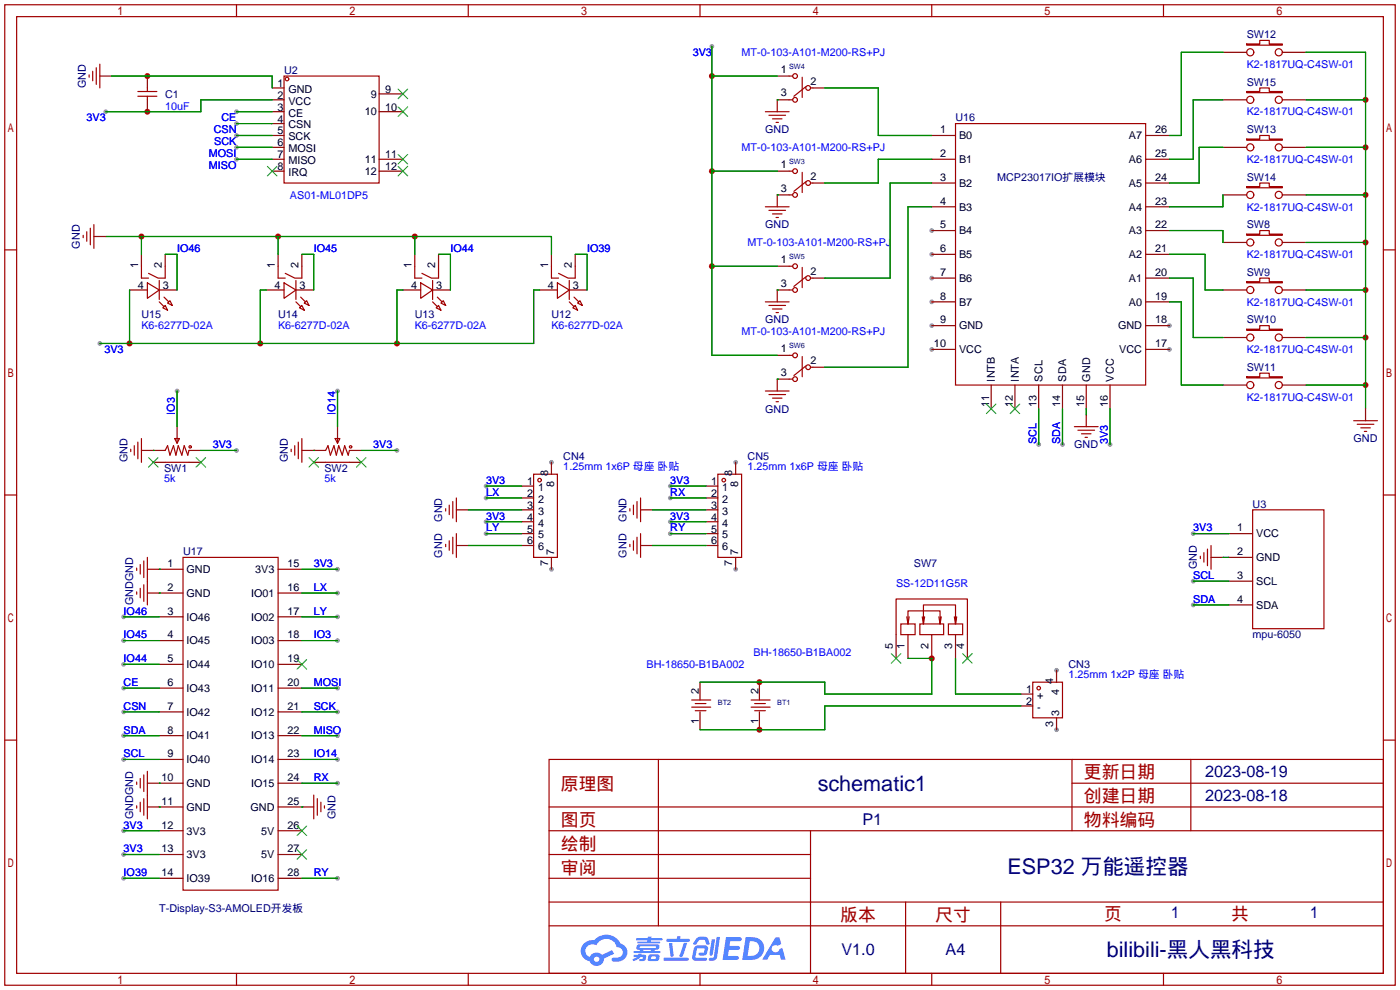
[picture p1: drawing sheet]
<svg xmlns="http://www.w3.org/2000/svg" width="299mm" height="212mm" viewBox="0 0 299 212" stroke-linecap="round" stroke-linejoin="round" font-family="sans-serif">
<g fill="#999">
<circle cx="199.1" cy="49.3" r=".51"/>
<circle cx="199.1" cy="54.4" r=".51"/>
<circle cx="199.1" cy="59.4" r=".51"/>
<circle cx="199.1" cy="64.5" r=".51"/>
<circle cx="199.1" cy="69.6" r=".51"/>
<circle cx="199.1" cy="74.7" r=".51"/>
<circle cx="249.9" cy="74.7" r=".51"/>
<circle cx="249.9" cy="69.6" r=".51"/>
<circle cx="225.8" cy="156" r=".51"/>
<circle cx="225.8" cy="143.3" r=".51"/>
<circle cx="117.9" cy="121.7" r=".51"/>
<circle cx="117.9" cy="98.8" r=".51"/>
<circle cx="157.2" cy="121.7" r=".51"/>
<circle cx="157.2" cy="98.8" r=".51"/>
<circle cx="222" cy="95" r=".51"/>
<circle cx="227.1" cy="95" r=".51"/>
<circle cx="237.2" cy="95" r=".51"/>
<circle cx="255" cy="124.2" r=".51"/>
<circle cx="255" cy="129.3" r=".51"/>
<circle cx="255" cy="114" r=".51"/>
<circle cx="50.5" cy="26.4" r=".51"/>
<circle cx="50.5" cy="29" r=".51"/>
<circle cx="50.5" cy="31.5" r=".51"/>
<circle cx="50.5" cy="34" r=".51"/>
<circle cx="50.5" cy="23.9" r=".51"/>
<circle cx="22.6" cy="23.9" r=".51"/>
<circle cx="50.5" cy="96.3" r=".51"/>
<circle cx="84.8" cy="96.3" r=".51"/>
<circle cx="37.8" cy="83.6" r=".51"/>
<circle cx="72.1" cy="83.6" r=".51"/>
<circle cx="152.1" cy="9.9" r=".51"/>
<circle cx="103.9" cy="103.9" r=".51"/>
<circle cx="103.9" cy="111.5" r=".51"/>
<circle cx="143.3" cy="103.9" r=".51"/>
<circle cx="143.3" cy="111.5" r=".51"/>
<circle cx="103.9" cy="106.4" r=".51"/>
<circle cx="103.9" cy="114" r=".51"/>
<circle cx="143.3" cy="106.4" r=".51"/>
<circle cx="143.3" cy="114" r=".51"/>
<circle cx="21.3" cy="73.4" r=".51"/>
<circle cx="26.4" cy="131.8" r=".51"/>
<circle cx="26.4" cy="136.9" r=".51"/>
<circle cx="26.4" cy="142" r=".51"/>
<circle cx="26.4" cy="147.1" r=".51"/>
<circle cx="26.4" cy="152.1" r=".51"/>
<circle cx="26.4" cy="157.2" r=".51"/>
<circle cx="26.4" cy="162.3" r=".51"/>
<circle cx="26.4" cy="177.5" r=".51"/>
<circle cx="26.4" cy="182.6" r=".51"/>
<circle cx="26.4" cy="187.7" r=".51"/>
<circle cx="72.1" cy="121.7" r=".51"/>
<circle cx="72.1" cy="126.7" r=".51"/>
<circle cx="72.1" cy="131.8" r=".51"/>
<circle cx="72.1" cy="136.9" r=".51"/>
<circle cx="72.1" cy="147.1" r=".51"/>
<circle cx="72.1" cy="152.1" r=".51"/>
<circle cx="72.1" cy="157.2" r=".51"/>
<circle cx="72.1" cy="162.3" r=".51"/>
<circle cx="72.1" cy="167.4" r=".51"/>
<circle cx="72.1" cy="187.7" r=".51"/>
</g>
<g fill="none" stroke="#a10000" stroke-width=".25">
<path d="M1 1h297.2v209.6h-297.2zM3.6 3.6h292.1v204.4h-292.1zM50.5 1v2.6M100.1 1v2.6M149.6 1v2.6M199.1 1v2.6M248.7 1v2.6M1 53.4h2.6M295.7 53.4h2.5M1 105.8h2.6M295.7 105.8h2.5M1 158.2h2.6"/>
<path d="M295.7 158.2h2.5M117.3 162.3h178.4v45.7h-178.4zM117.3 177.5h178.4M117.3 172.5h178.4M140.7 162.3v35.6M173.2 177.5v30.5M229.1 162.3v15.2M229.1 167.4h66.6M254.5 162.3v15.2M117.3 182.6h55.9M117.3 197.9h178.4M117.3 192.8h178.4"/>
<path d="M117.3 187.7h55.9M193.5 192.8v15.2M213.9 192.8v15.2M50.5 208v2.6M100.1 208v2.6M149.6 208v2.6M199.1 208v2.6M248.7 208v2.6"/>
</g>
<g fill="#5487ff">
<path d="M155.2 200.3h2.6a.48 .48 0 0 1 .7 .4 .48 .48 0 0 1-.6 .4h-1.8l-.2 1.1h1.9a.43 .43 0 0 1 .4 .4 .43 .43 0 0 1-.5 .4h-1.9l-.2 1.3h1.7a.45 .45 0 0 1 .5 .2 .45 .45 0 0 1-.1 .6h-3.3z"/>
<path d="M165.7 200.3h.9l.4 1.5-.8 .3a.84 .84 0 0 0-1.2 .3 .84 .84 0 0 0 .4 1.1 .84 .84 0 0 0 1.1-.4l.1-.2 .6-.3 .7 2.5h-1l-.2-1h-2.1l-.6 1h-1.1z"/>
<path d="M152.1 200.8h.7l-.5 3.1a.36 .36 0 0 1-.3 .3 .36 .36 0 0 1-.4-.3z"/>
<path d="M153.2 200.2h.7l-.6 4.3a1.13 1.13 0 0 1-1.8 .6l.2-.4h.7l.2-.2z"/>
<path d="M148.9 200.6l.6-.4h1a.77 .77 0 0 1 .9 .5l.3 1-.2 .2h-.5l-.3-.9-.2-.2-1 .1-.7 1-.6-.1-.1-.2z"/>
<path d="M148.4 202.4l.6-.3h1.7a.81 .81 0 0 1 .7 .5 .81 .81 0 0 1-.2 .8 .81 .81 0 0 1-.9 .8h-.7a.32 .32 0 0 1-.3-.3 .32 .32 0 0 1 .4-.3h.7l.2-.9-1.6 .1-.4 1.8 2.2 .1a.32 .32 0 0 1 .3 .4 .32 .32 0 0 1-.4 .2h-2.2l-.5-.3-.1-.5z"/>
<path d="M141.9 204.7h5a.33 .33 0 0 1 .3 .3 .33 .33 0 0 1-.3 .3h-4.9l-.2-.1z"/>
<path d="M146.1 201.5h.8l-.7 2a.98 .98 0 0 1-.7 1.1l-.3-.3z"/>
<path d="M143 201.6h.7l.3 2.5a.34 .34 0 0 1-.3 .4 .34 .34 0 0 1-.4-.3z"/>
<path d="M142.5 200.7h2.1l.3-.6h.6l-.1 .6h1.7a.32 .32 0 0 1 .4 .3 .32 .32 0 0 1-.4 .3h-4.5l-.2-.2z"/>
<path d="M135.5 204.1h.9l.1-.3h.6v.3h.8a.82 .82 0 0 1-.5 1.3h-.8v-.4l.7-.1 .1-.3a.68 .68 0 0 0-1 .4l-1.1 .4-.1-.4 .9-.5h-.7z"/>
<path d="M136 200.5h2.4l.1-.3h.7v.3h2.2l.2 .3-.2 .2h-2.3v.2h1.8l.2 .3-.2 .1h-4.5l-.1-.4h2l.1-.2h-2.3l-.1-.2z"/>
<path d="M159.4 200.3l-.8 4.9h1.7a2.5 2.5 0 0 0 3-2.5 2.5 2.5 0 0 0-3.1-2.4zM160.3 201.1a1.61 1.61 0 0 1 2 1.5 1.61 1.61 0 0 1-1.8 1.7h-.7z"/>
<path d="M136.2 202a.55 .55 0 0 0-.2 .8 .55 .55 0 0 0 .7 .2l.1 .3h-1.3v.3l5.4 .1 .3-.2-.2-.2h-1.2l.2-.3a.7 .7 0 0 0 .8-.3 .7 .7 0 0 0 0-.8l-4.2-.1zM136.8 202.3l3.3-.1 .1 .1-.2 .3h-3.2zM137.5 203h1.7l-.2 .3h-1.4z"/>
<path d="M138.6 204.2a1.05 1.05 0 0 0 0 1.2 2.91 2.91 0 0 0 2.2-.2 .98 .98 0 0 0 0-1.2h-1.6zM139.2 204.5l.9-.1 .1 .4-.2 .2-.8-.1z"/>
<path d="M124.9 201.6a2.23 2.23 0 0 0-.7 2.3 2.23 2.23 0 0 0 1.8 1.6 1.58 1.58 0 0 0 1.8 .9 1.58 1.58 0 0 0 1.3-1.5l2.2-1.1-.5-.7-2.1 1a1.65 1.65 0 0 0-2.7 .4 1.45 1.45 0 0 1-.8-1.9 1.45 1.45 0 0 1 2-.7l.3 .1a2.3 2.3 0 0 1 2.3-1.3 2.3 2.3 0 0 1 2 1.7 1.12 1.12 0 0 1 1.3 1 1.12 1.12 0 0 1-1.1 1.2h-.7a.45 .45 0 0 0-.6 .4 .45 .45 0 0 0 .5 .5 2.21 2.21 0 0 0 2.2-.5 2.21 2.21 0 0 0 .5-2.3 2.13 2.13 0 0 0-1.3-1.1 3.3 3.3 0 0 0-5.6-.7l-1.1 .1zM127 205a.57 .57 0 0 1 1.1 0 .57 .57 0 0 1-1.1 0z"/>
</g>
<g fill="none" stroke="#a10000" stroke-width=".25">
<path d="M168.7 16.3h.7M171.4 16.5v4.3M172.2 18.5l-2.5 2.1M173.2 18.8h.5M168.7 36.6h.7M168.7 21.3h.7M171.4 36.8v4.3M172.2 38.9l-2.5 2M173.2 39.1h.5M30.2 56.9v2.5h1.5M34 59.9v4.1M35.3 56.9v2.5h-1.5l-2.1-1"/>
<path d="M59.4 56.9v2.5h1.6M63.2 59.9v4.1M64.5 56.9v2.5h-1.5l-2-1M88.6 56.9v2.5h1.6M92.5 59.9v4.1M93.7 56.9v2.5h-1.5l-2-1M117.9 56.9v2.5h1.5M121.7 59.9v4.1M122.9 56.9v2.5h-1.5l-2-1M168.7 41.7h.7M168.7 56.9h.7M171.4 57.2v4.3"/>
<path d="M172.2 59.2l-2.5 2M173.2 59.4h.5M31.5 60.5l2.5 1.5-2.5 1.8zM34 64.5l1.1 1M34.8 65.8l.5-.5 .5 1zM35.1 63.5l1 1M35.8 64.8l.5-.5 .5 1zM60.7 60.5l2.5 1.5-2.5 1.8zM63.2 64.5l1.1 1M64 65.8l.5-.5 .5 1zM64.3 63.5l1 1M65.5 64.3l.5 1-1-.5z"/>
<path d="M89.9 60.5l2.6 1.5-2.6 1.8zM92.5 64.5l1 1M93.2 65.8l.5-.5 .5 1zM93.5 63.5l1 1M94.2 64.8l.5-.5 .5 1zM119.1 60.5l2.6 1.5-2.6 1.8zM121.7 64.5l1 1M122.4 65.8l.5-.5 .5 1zM122.7 63.5l1 1M124 64.3l.5 1-1.1-.5zM168.7 62h.7M168.7 75.9h.7"/>
<path d="M171.4 76.2v4.3M172.2 78.2l-2.5 2.1M173.2 78.5h.5M35.3 98.8h5.1M35.3 96.3l.5-1.1 .5 2.1 .8-2.1 .5 2.1 .5-2.1 .8 2.1 .5-2.1 .7 2.1 .3-1M37.3 93.7h1.1l-.6 1zM37.8 93.7v1M69.6 98.8h5.1M69.6 96.3l.5-1.1 .5 2.1 .8-2.1 .5 2.1 .5-2.1 .8 2.1 .5-2.1 .7 2.1 .3-1M71.6 93.7h1l-.5 1zM72.1 93.7v1M168.7 81h.7"/>
<path d="M267.7 109h15.3v25.4h-15.3zM191.5 135.6v-7.6h15.3v7.6M192.5 133.4h3.1v2.2h-3.1zM193.8 131.8l.3 1.6M194.3 131.8l-.2 1.6M196.6 133.4h5.1v2.2h-5.1zM197.1 131.8l.3 1.6M197.6 131.8l-.2 1.6M200.7 131.8l.2 1.6M201.2 131.8l-.3 1.6v-2.8h-6.8v2.8M202.7 133.4h3v2.2h-3zM204 131.8l.2 1.6"/>
<path d="M204.5 131.8l-.3 1.6v-4.1h-6.8v4.1"/>
<circle cx="169.9" cy="16.3" r=".51"/>
<circle cx="172.7" cy="18.8" r=".51"/>
<circle cx="169.9" cy="36.6" r=".51"/>
<circle cx="169.9" cy="21.3" r=".51"/>
<circle cx="172.7" cy="39.1" r=".51"/>
<circle cx="169.9" cy="41.7" r=".51"/>
<circle cx="169.9" cy="56.9" r=".51"/>
<circle cx="172.7" cy="59.4" r=".51"/>
<circle cx="169.9" cy="75.9" r=".51"/>
<circle cx="169.9" cy="62" r=".51"/>
<circle cx="172.7" cy="78.5" r=".51"/>
<circle cx="40.6" cy="95.5" r=".25"/>
<circle cx="74.9" cy="95.5" r=".25"/>
<circle cx="169.9" cy="81" r=".51"/>
</g>
<g fill="none" stroke="#870000" stroke-width=".25">
<path d="M166.1 16.3h2.6M173.7 18.8h2.6M166.1 36.6h2.6M166.1 21.3h2.6M173.7 39.1h2.6M30.2 54.4v2.5M35.3 54.4v2.5M59.4 54.4v2.5M64.5 54.4v2.5M88.6 54.4v2.5M93.7 54.4v2.5M117.9 54.4v2.5"/>
<path d="M122.9 54.4v2.5M166.1 41.7h2.6M166.1 56.9h2.6M173.7 59.4h2.6M27.7 62h3.8M34 62h3.8M56.9 62h3.8M63.2 62h3.9M86.1 62h3.8M92.5 62h3.8M115.3 62h3.8M121.7 62h3.8"/>
<path d="M166.1 62h2.6M166.1 75.9h2.6M173.7 78.5h2.6M32.8 98.8h2.5M32.8 96.3h2.5M37.8 91.2v2.5M40.4 98.8h2.5M40.4 96.3h2.5M67.1 98.8h2.5M67.1 96.3h2.5M72.1 91.2v2.5M74.7 98.8h2.5"/>
<path d="M74.7 96.3h2.5M166.1 81h2.6M262.6 114h5.1M262.6 119.1h5.1M191.5 135.6v5.1M194.1 135.6v5.1M199.1 135.6v5.1M204.2 135.6v5.1M206.8 135.6v5.1M262.6 124.2h5.1M262.6 129.3h5.1"/>
</g>
<path d="M31.7 97.8l2.1 2M33.8 97.8l-2.1 2M41.9 97.8l2 2M43.9 97.8l-2 2M66 97.8l2.1 2M68.1 97.8l-2.1 2M76.2 97.8l2 2M78.2 97.8l-2 2M190.5 139.7l2 2M192.5 139.7l-2 2M205.7 139.7l2.1 2M207.8 139.7l-2.1 2" fill="none" stroke="#3c3" stroke-width=".25"/>
<g fill="#c00">
<circle cx="291.8" cy="82.3" r=".63"/>
<circle cx="291.8" cy="72.1" r=".63"/>
<circle cx="291.8" cy="62" r=".63"/>
<circle cx="291.8" cy="51.8" r=".63"/>
<circle cx="291.8" cy="41.7" r=".63"/>
<circle cx="291.8" cy="31.5" r=".63"/>
<circle cx="291.8" cy="21.3" r=".63"/>
<circle cx="31.5" cy="16.3" r=".63"/>
<circle cx="30.2" cy="50.5" r=".63"/>
<circle cx="59.4" cy="50.5" r=".63"/>
<circle cx="88.6" cy="50.5" r=".63"/>
<circle cx="31.5" cy="23.9" r=".63"/>
<circle cx="152.1" cy="36.6" r=".63"/>
<circle cx="152.1" cy="56.9" r=".63"/>
<circle cx="152.1" cy="16.3" r=".63"/>
<circle cx="162.3" cy="156" r=".63"/>
<circle cx="199.1" cy="140.7" r=".63"/>
<circle cx="162.3" cy="145.8" r=".63"/>
<circle cx="27.7" cy="73.4" r=".63"/>
<circle cx="55.6" cy="73.4" r=".63"/>
<circle cx="84.8" cy="73.4" r=".63"/>
</g>
<g fill="none" stroke="#870000" stroke-width=".25">
<path d="M21.3 16.3h2.6M31.5 16.3v2.5M58.2 18.8h2.5M261.4 11.2h5M274.1 11.2h5M31.5 21.3v2.6M58.2 31.5h2.5M58.2 21.3h2.5M58.2 29h2.5M58.2 34h2.5M58.2 23.9h2.5M58.2 26.4h2.5"/>
<path d="M58.2 36.6h2.5M81 34h5.1M81 23.9h5.1M81 36.6h5.1M81 20.1h5.1M166.1 21.3v2.6M199.1 29h5.1M199.1 34h5.1M199.1 39.1h5.1M244.9 29h5M244.9 34h5M244.9 39.1h5"/>
<path d="M261.4 31.5h5M261.4 21.3h5M274.1 31.5h5M274.1 21.3h5M20.1 50.5h2.5M166.1 41.7v2.5M199.1 44.2h5.1M199.1 49.3h5.1M199.1 54.4h5.1M199.1 59.4h5.1M244.9 44.2h5M244.9 49.3h5"/>
<path d="M244.9 54.4h5M244.9 59.4h5M261.4 51.8h5M261.4 41.7h5M274.1 51.8h5M274.1 41.7h5M166.1 62v2.5M199.1 64.5h5.1M199.1 69.6h5.1M199.1 74.7h5.1M244.9 64.5h5M244.9 69.6h5"/>
<path d="M244.9 74.7h5M261.4 62h5M261.4 72.1h5M274.1 62h5M274.1 72.1h5M30.2 96.3h2.6M64.5 96.3h2.6M117.9 98.8v2.5M157.2 98.8v2.5M166.1 81v2.6M211.8 82.3v5.1M216.9 82.3v5.1"/>
<path d="M222 82.3v5.1M227.1 82.3v5.1M232.2 82.3v5.1M232.2 88.6v2.6M237.2 82.3v5.1M261.4 82.3h5M274.1 82.3h5M291.8 87.4v2.5M97.5 109h2.6M97.5 116.6h2.6M111.5 103.9h2.5M111.5 106.4h2.5"/>
<path d="M111.5 109h2.5M111.5 111.5h2.5M111.5 114h2.5M111.5 116.6h2.5M117.9 119.1v2.6M136.9 109h2.5M136.9 116.6h2.5M150.9 103.9h2.5M150.9 106.4h2.5M150.9 109h2.5M150.9 111.5h2.5M150.9 114h2.5"/>
<path d="M150.9 116.6h2.5M157.2 119.1v2.6M258.8 119.1h2.6M31.5 121.7h7.6M31.5 126.7h7.6M34 131.8h5.1M34 136.9h5.1M59.4 121.7h5.1M59.4 126.7h5.1M59.4 131.8h5.1M59.4 136.9h5.1M34 142h5.1"/>
<path d="M34 147.1h5.1M34 152.1h5.1M34 157.2h5.1M59.4 142h5.1M59.4 147.1h5.1M59.4 152.1h5.1M59.4 157.2h5.1M149.6 145.8v3.8M149.6 152.1v3.9M162.3 145.8v3.8M162.3 152.1v3.9M218.2 148.3h2.5"/>
<path d="M218.2 150.9h2.5M225.8 143.3v2.5M225.8 153.4v2.6M31.5 167.4h7.6M31.5 172.5h7.6M34 162.3h5.1M34 177.5h5.1M59.4 162.3h5.1M59.4 167.4h5.1M59.4 172.5h7.7M59.4 177.5h5.1M34 182.6h5.1"/>
<path d="M34 187.7h5.1M59.4 182.6h5.1M59.4 187.7h5.1"/>
</g>
<g fill="none" stroke="#a10000" stroke-width=".25">
<path d="M19 16v.5M19.8 15.2v2.1M20.6 14.5v3.5M21.3 13.7v5.1M29.5 19.6h4M31.5 18.8v.8M60.7 16.3h20.3v22.8h-20.3zM266.4 9.4h2.8v-.8h2.1v.8h2.8v.3h-7.7zM266.4 19.6h2.8v-.8h2.1v.8h2.8v.2h-7.7zM29.5 20.6h4M31.5 20.6v.7M163.6 23.9h5.1"/>
<path d="M164.3 24.6h3.6M165.1 25.4h2M165.9 26.2h.5M204.2 26.4h40.7v55.9h-40.7zM266.4 29.7h2.8v-.7h2.1v.7h2.8v.3h-7.7zM266.4 39.9h2.8v-.8h2.1v.8h2.8v.2h-7.7zM17.8 50.3v.5M18.5 49.5v2.1M19.3 48.8v3.5M20.1 48v5.1M163.6 44.2h5.1M164.3 45h3.6"/>
<path d="M165.1 45.7h2M165.9 46.5h.5M266.4 50h2.8v-.7h2.1v.7h2.8v.3h-7.7zM163.6 64.5h5.1M164.3 65.3h3.6M165.1 66h2M165.9 66.8h.5M266.4 60.2h2.8v-.8h2.1v.8h2.8v.3h-7.7zM266.4 70.4h2.8v-.8h2.1v.8h2.8v.2h-7.7zM27.9 96v.5M28.7 95.2v2.1M29.5 94.5v3.5"/>
<path d="M30.2 93.7v5.1M62.2 96v.5M63 95.2v2.1M63.8 94.5v3.5M64.5 93.7v5.1M163.6 83.6h5.1M164.3 84.3h3.6M165.1 85.1h2M165.9 85.9h.5M229.6 91.2h5.1M230.4 91.9h3.5M231.1 92.7h2.1"/>
<path d="M231.9 93.5h.5M266.4 80.5h2.8v-.7h2.1v.7h2.8v.3h-7.7zM289.3 89.9h5.1M290.1 90.7h3.5M290.8 91.4h2.1M291.6 92.2h.5M30.7 119.9v3.5M31.5 119.1v10.2M39.1 119.1h20.3v71.1h-20.3zM95.2 108.7v.5M95.2 116.3v.5M96 107.9v2.1"/>
<path d="M96 115.6v2M96.8 107.2v3.5M96.8 114.8v3.6M97.5 106.4v5.1M97.5 114v5.1M114 101.3h5.1v17.8h-5.1zM134.6 108.7v.5M134.6 116.3v.5M135.4 107.9v2.1M135.4 115.6v2M136.1 107.2v3.5M136.1 114.8v3.6"/>
<path d="M136.9 106.4v5.1M136.9 114v5.1M153.4 101.3h5.1v17.8h-5.1zM256.5 118.9v.5M257.3 118.1v2M258.1 117.3v3.6M258.8 116.6v5.1M29.2 121.4v.5M29.2 126.5v.5M30 120.6v2.1M30 125.7v2.1M30.7 125v3.5"/>
<path d="M147.8 151.1h4.1M147.8 149.6h4.1M148.6 151.9h2.3M148.6 150.4h2.3M160.5 151.1h4.1M160.5 149.6h4.1M161.3 151.9h2.3M161.3 150.4h2.3M220.7 145.8h6.4v7.6h-6.4zM29.2 167.1v.5M29.2 172.2v.5M30 166.4v2"/>
<path d="M30 171.5v2M30.7 165.6v3.6M30.7 170.7v3.5M31.5 164.8v10.2M67.1 169.9v5.1M67.8 170.7v3.5M68.6 171.5v2M69.3 172.2v.5"/>
<circle cx="61.3" cy="16.9" r=".38"/>
<circle cx="267.2" cy="11.2" r=".76"/>
<circle cx="273.3" cy="11.2" r=".76"/>
<circle cx="267.2" cy="31.5" r=".76"/>
<circle cx="267.2" cy="21.3" r=".76"/>
<circle cx="273.3" cy="31.5" r=".76"/>
<circle cx="273.3" cy="21.3" r=".76"/>
<circle cx="267.2" cy="51.8" r=".76"/>
<circle cx="267.2" cy="41.7" r=".76"/>
<circle cx="273.3" cy="51.8" r=".76"/>
<circle cx="273.3" cy="41.7" r=".76"/>
<circle cx="267.2" cy="72.1" r=".76"/>
<circle cx="267.2" cy="62" r=".76"/>
<circle cx="273.3" cy="72.1" r=".76"/>
<circle cx="273.3" cy="62" r=".76"/>
<circle cx="267.2" cy="82.3" r=".76"/>
<circle cx="273.3" cy="82.3" r=".76"/>
<circle cx="115.3" cy="102.6" r=".38"/>
<circle cx="154.7" cy="102.6" r=".38"/>
<circle cx="222" cy="147.1" r=".38"/>
</g>
<g fill="none" stroke="#3c3" stroke-width=".25">
<path d="M85.1 19.1l2 2M87.1 19.1l-2 2M57.1 35.6l2.1 2M59.2 35.6l-2.1 2M85.1 22.9l2 2M85.1 33l2 2.1M85.1 35.6l2 2M87.1 22.9l-2 2M87.1 33l-2 2.1M87.1 35.6l-2 2M210.8 86.4l2.1 2M212.9 86.4l-2.1 2"/>
<path d="M215.9 86.4l2 2M217.9 86.4l-2 2M63.5 141l2 2M65.5 141l-2 2M63.5 176.5l2 2.1M65.5 176.5l-2 2.1M63.5 181.6l2 2M65.5 181.6l-2 2"/>
</g>
<g fill="none" stroke="#008700" stroke-width=".25">
<path d="M23.9 16.3h34.3v2.5M152.1 16.3h14M152.1 9.9v66h14M176.3 18.8h11.4v10.2h11.4M261.4 11.2h-8.9v17.8h-2.6M279.1 11.2h12.7v76.2M50.5 31.5h7.7M50.5 26.4h7.7M50.5 29h7.7M50.5 34h7.7M50.5 23.9h7.7M58.2 21.3h-15.3v2.6h-20.3"/>
<path d="M152.1 36.6h14M166.1 21.3h.1M199.1 34h-11.4v5.1h-11.4M199.1 39.1h-8.9v20.3h-13.9M261.4 31.5h-5.1v7.6h-6.4M261.4 21.3h-6.4v12.7h-5.1M279.1 31.5h12.7M279.1 21.3h12.7M22.6 50.5h95.3v3.9M30.2 50.5v3.9M35.3 54.4h2.5v7.6M59.4 50.5v3.9"/>
<path d="M64.5 54.4h2.6v7.6M88.6 50.5v3.9M93.7 54.4h2.6v7.6M122.9 54.4h2.6v7.6M152.1 56.9h14M166.1 41.7h.1M199.1 44.2h-5v34.3h-17.8M249.9 59.4h5.1v12.7h6.4M249.9 54.4h7.7v7.6h3.8M249.9 49.3h11.5v2.5M261.4 41.7v2.5h-11.5M279.1 51.8h12.7"/>
<path d="M279.1 41.7h12.7M27.7 62v11.4M56.9 62h-1.3v11.4M86.1 62h-1.3v11.4M115.3 62h-1.3v11.4h-92.7M166.1 62h.1M249.9 64.5h2.6v17.8h8.9M279.1 72.1h12.7M279.1 62h12.7M32.8 96.3h.1M37.8 83.6v7.6M42.9 96.3h7.6"/>
<path d="M67.1 96.3h.1M72.1 83.6v7.6M77.2 96.3h7.6M166.1 81h.1M222 87.4v7.6M227.1 87.4v7.6M232.2 87.4v1.2M237.2 87.4v7.6M279.1 82.3h12.7M100.1 109h11.4M100.1 116.6h11.4M103.9 114h7.6"/>
<path d="M103.9 103.9h7.6M103.9 111.5h7.6M103.9 106.4h7.6M139.4 109h11.5M139.4 116.6h11.5M143.3 114h7.6M143.3 103.9h7.6M143.3 111.5h7.6M143.3 106.4h7.6M255 114h7.6M261.4 119.1h1.2M26.4 131.8h7.6"/>
<path d="M26.4 136.9h7.6M34 121.7h.1M34 126.7h.1M64.5 131.8h7.6M64.5 136.9h7.6M64.5 121.7h7.6M64.5 126.7h7.6M255 124.2h7.6M255 129.3h7.6M26.4 142h7.6M26.4 147.1h7.6M26.4 152.1h7.6"/>
<path d="M26.4 157.2h7.6M64.5 147.1h7.6M64.5 152.1h7.6M64.5 157.2h7.6M194.1 140.7h5v7.6h-22.8v-2.5h-26.7M204.2 140.7v7.6h14M218.2 150.9h-41.9v5.1h-26.7M26.4 162.3h7.6M26.4 177.5h7.6M34 167.4h.1M34 172.5h.1M64.5 172.5h.1"/>
<path d="M64.5 162.3h7.6M64.5 167.4h7.6M26.4 182.6h7.6M26.4 187.7h7.6M64.5 187.7h7.6"/>
</g>
<g font-size="4.6" fill="#000080">
<text x="174.8" y="169">schematic1</text>
<text x="215.3" y="186.8">ESP32 万能遥控器</text>
<text x="236.6" y="204.6">bilibili-黑人黑科技</text>
</g>
<g font-size="3.8" fill="#a00000">
<text x="231.6" y="166.4">更新日期</text>
<text x="119.9" y="168.9">原理图</text>
<text x="231.6" y="171.5">创建日期</text>
<text x="119.9" y="176.5">图页</text>
<text x="231.6" y="176.5">物料编码</text>
<text x="119.9" y="181.6">绘制</text>
<text x="119.9" y="186.7">审阅</text>
<text x="179.6" y="196.9">版本</text>
<text x="199.9" y="196.9">尺寸</text>
<text x="236" y="196.6">页</text>
<text x="263.1" y="196.6">共</text>
</g>
<g font-size="3.5" fill="#000080">
<text x="257.6" y="166.1">2023-08-19</text>
<text x="257.6" y="171.1">2023-08-18</text>
<text x="184.3" y="176.2">P1</text>
<text x="250.2" y="196.3">1</text>
<text x="280" y="196.3">1</text>
<text x="179.8" y="204.2">V1.0</text>
<text x="202.1" y="204.2">A4</text>
</g>
<g font-size="2.3" fill="#00f">
<text x="148" y="12">3V3</text>
<text x="158.5" y="12">MT-0-103-A101-M200-RS+PJ</text>
<text x="266.4" y="14.5">K2-1817UQ-C4SW-01</text>
<text x="35.3" y="23.4">10uF</text>
<text x="18.5" y="26">3V3</text>
<text x="45.7" y="28.5">CSN</text>
<text x="47.3" y="26">CE</text>
<text x="266.4" y="24.7">K2-1817UQ-C4SW-01</text>
<text x="44.6" y="33.6">MOSI</text>
<text x="45.8" y="31">SCK</text>
<text x="158.5" y="32.3">MT-0-103-A101-M200-RS+PJ</text>
<text x="266.4" y="34.8">K2-1817UQ-C4SW-01</text>
<text x="44.6" y="36.1">MISO</text>
<text x="62" y="42.5">AS01-ML01DP5</text>
<text x="266.4" y="45">K2-1817UQ-C4SW-01</text>
<text x="37.8" y="53.9">IO46</text>
<text x="67.1" y="53.9">IO45</text>
<text x="96.3" y="53.9">IO44</text>
<text x="125.5" y="53.9">IO39</text>
<text x="159.8" y="52.6">MT-0-103-A101-M200-RS+PJ</text>
<text x="266.4" y="55.2">K2-1817UQ-C4SW-01</text>
<text x="266.4" y="65.3">K2-1817UQ-C4SW-01</text>
<text x="30.2" y="70.4">K6-6277D-02A</text>
<text x="59.4" y="70.4">K6-6277D-02A</text>
<text x="88.6" y="70.4">K6-6277D-02A</text>
<text x="117.9" y="70.4">K6-6277D-02A</text>
<text x="158.5" y="71.7">MT-0-103-A101-M200-RS+PJ</text>
<text x="22.3" y="75.5">3V3</text>
<text x="266.4" y="75.5">K2-1817UQ-C4SW-01</text>
<text x="37.4" y="88.6" transform="rotate(-90 37.4 88.6)">IO3</text>
<text x="71.7" y="88.6" transform="rotate(-90 71.7 88.6)">IO14</text>
<text x="266.4" y="85.6">K2-1817UQ-C4SW-01</text>
<text x="45.5" y="95.8">3V3</text>
<text x="79.8" y="95.8">3V3</text>
<text x="221.5" y="95" transform="rotate(-90 221.5 95)">SCL</text>
<text x="226.6" y="95" transform="rotate(-90 226.6 95)">SDA</text>
<text x="236.8" y="95" transform="rotate(-90 236.8 95)">3V3</text>
<text x="120.4" y="100.4">1.25mm 1x6P 母座 卧贴</text>
<text x="159.8" y="100.4">1.25mm 1x6P 母座 卧贴</text>
<text x="35.1" y="102.9">5k</text>
<text x="69.3" y="102.9">5k</text>
<text x="103.9" y="103.4">3V3</text>
<text x="103.9" y="106">LX</text>
<text x="143.3" y="103.4">3V3</text>
<text x="143.3" y="106">RX</text>
<text x="103.9" y="111">3V3</text>
<text x="103.9" y="113.6">LY</text>
<text x="143.3" y="111">3V3</text>
<text x="143.3" y="113.6">RY</text>
<text x="255" y="113.6">3V3</text>
<text x="67.1" y="121.2">3V3</text>
<text x="191.5" y="125.5">SS-12D11G5R</text>
<text x="255" y="123.7">SCL</text>
<text x="26.4" y="131.4">IO46</text>
<text x="67.1" y="126.3">LX</text>
<text x="67.1" y="131.4">LY</text>
<text x="255" y="128.8">SDA</text>
<text x="26.4" y="136.4">IO45</text>
<text x="67.1" y="136.4">IO3</text>
<text x="26.4" y="141.5">IO44</text>
<text x="138.2" y="142.8">BH-18650-B1BA002</text>
<text x="161" y="140.3">BH-18650-B1BA002</text>
<text x="26.4" y="146.6">CE</text>
<text x="67.1" y="146.6">MOSI</text>
<text x="228.3" y="144.8">1.25mm 1x2P 母座 卧贴</text>
<text x="26.4" y="151.7">CSN</text>
<text x="67.1" y="151.7">SCK</text>
<text x="26.4" y="156.8">SDA</text>
<text x="26.4" y="161.8">SCL</text>
<text x="67.1" y="156.8">MISO</text>
<text x="67.1" y="161.8">IO14</text>
<text x="67.1" y="166.9">RX</text>
<text x="26.4" y="177.1">3V3</text>
<text x="26.4" y="182.2">3V3</text>
<text x="26.4" y="187.2">IO39</text>
<text x="67.1" y="187.2">RY</text>
</g>
<g font-size="2.3" fill="#000080">
<text x="266.4" y="8.2">SW12</text>
<text x="60.7" y="15.8">U2</text>
<text x="18.3" y="18.8" transform="rotate(-90 18.3 18.8)">GND</text>
<text x="35.3" y="20.9">C1</text>
<text x="266.4" y="18.3">SW15</text>
<text x="163.6" y="28.5">GND</text>
<text x="204.2" y="26">U16</text>
<text x="266.4" y="28.5">SW13</text>
<text x="213.1" y="38.7">MCP23017IO扩展模块</text>
<text x="266.4" y="38.7">SW14</text>
<text x="17.1" y="53.1" transform="rotate(-90 17.1 53.1)">GND</text>
<text x="163.6" y="48.8">GND</text>
<text x="266.4" y="48.8">SW8</text>
<text x="266.4" y="59">SW9</text>
<text x="30.2" y="67.9">U15</text>
<text x="59.4" y="67.9">U14</text>
<text x="88.6" y="67.9">U13</text>
<text x="117.9" y="67.9">U12</text>
<text x="163.6" y="69.1">GND</text>
<text x="266.4" y="69.1">SW10</text>
<text x="266.4" y="79.3">SW11</text>
<text x="163.6" y="88.2">GND</text>
<text x="229.6" y="95.8">GND</text>
<text x="289.3" y="94.5">GND</text>
<text x="27.2" y="98.8" transform="rotate(-90 27.2 98.8)">GND</text>
<text x="35.1" y="100.9">SW1</text>
<text x="61.5" y="98.8" transform="rotate(-90 61.5 98.8)">GND</text>
<text x="69.3" y="100.9">SW2</text>
<text x="120.4" y="98.3">CN4</text>
<text x="159.8" y="98.3">CN5</text>
<text x="94.5" y="111.5" transform="rotate(-90 94.5 111.5)">GND</text>
<text x="133.9" y="111.5" transform="rotate(-90 133.9 111.5)">GND</text>
<text x="267.7" y="108.5">U3</text>
<text x="39.1" y="118.7">U17</text>
<text x="94.5" y="119.2" transform="rotate(-90 94.5 119.2)">GND</text>
<text x="133.9" y="119.2" transform="rotate(-90 133.9 119.2)">GND</text>
<text x="195.3" y="121.2">SW7</text>
<text x="255.8" y="121.7" transform="rotate(-90 255.8 121.7)">GND</text>
<text x="28.5" y="129.3" transform="rotate(-90 28.5 129.3)">GNDGND</text>
<text x="267.7" y="136.4">mpu-6050</text>
<text x="228.3" y="142.8">CN3</text>
<text x="28.5" y="175" transform="rotate(-90 28.5 175)">GNDGND</text>
<text x="71.7" y="175" transform="rotate(-90 71.7 175)">GND</text>
<text x="34" y="194.9">T-Display-S3-AMOLED开发板</text>
</g>
<g font-size="2.3">
<text x="166.9" y="15.5">1</text>
<text x="59.3" y="18.6">1</text>
<text x="59.3" y="21.1">2</text>
<text x="59.3" y="23.6">3</text>
<text x="61.6" y="19.8">GND</text>
<text x="61.6" y="22.4">VCC</text>
<text x="79.2" y="20.9">9</text>
<text x="82.3" y="19.8">9</text>
<text x="82.3" y="23.6">10</text>
<text x="166.9" y="20.6">3</text>
<text x="173.2" y="18.1">2</text>
<text x="59.3" y="26.2">4</text>
<text x="59.3" y="28.7">5</text>
<text x="61.6" y="24.9">CE</text>
<text x="61.6" y="27.5">CSN</text>
<text x="61.6" y="30">SCK</text>
<text x="77.9" y="24.7">10</text>
<text x="200.9" y="28.5">1</text>
<text x="205" y="29.8">B0</text>
<text x="241.3" y="29.8">A7</text>
<text x="246.9" y="28.5">26</text>
<text x="59.3" y="31.3">6</text>
<text x="59.3" y="33.8">7</text>
<text x="61.6" y="32.5">MOSI</text>
<text x="61.6" y="35.1">MISO</text>
<text x="77.9" y="34.8">11</text>
<text x="82.3" y="33.8">11</text>
<text x="166.9" y="35.9">1</text>
<text x="200.9" y="33.6">2</text>
<text x="205" y="34.8">B1</text>
<text x="241.3" y="34.8">A6</text>
<text x="246.9" y="33.6">25</text>
<text x="59.3" y="36.3">8</text>
<text x="61.6" y="37.6">IRQ</text>
<text x="77.9" y="37.4">12</text>
<text x="82.3" y="36.3">12</text>
<text x="166.9" y="40.9">3</text>
<text x="173.2" y="38.4">2</text>
<text x="200.9" y="38.7">3</text>
<text x="205" y="39.9">B2</text>
<text x="241.3" y="39.9">A5</text>
<text x="246.9" y="38.7">24</text>
<text x="200.9" y="43.7">4</text>
<text x="205" y="45">B3</text>
<text x="241.3" y="45">A4</text>
<text x="246.9" y="43.7">23</text>
<text x="200.9" y="48.8">5</text>
<text x="200.9" y="53.9">6</text>
<text x="205" y="50.1">B4</text>
<text x="241.3" y="50.1">A3</text>
<text x="246.9" y="53.9">21</text>
<text x="246.9" y="48.8">22</text>
<text x="29.5" y="57.4" transform="rotate(-90 29.5 57.4)">1</text>
<text x="34.6" y="57.4" transform="rotate(-90 34.6 57.4)">2</text>
<text x="58.7" y="57.4" transform="rotate(-90 58.7 57.4)">1</text>
<text x="63.8" y="57.4" transform="rotate(-90 63.8 57.4)">2</text>
<text x="87.9" y="57.4" transform="rotate(-90 87.9 57.4)">1</text>
<text x="93" y="57.4" transform="rotate(-90 93 57.4)">2</text>
<text x="117.1" y="57.4" transform="rotate(-90 117.1 57.4)">1</text>
<text x="122.2" y="57.4" transform="rotate(-90 122.2 57.4)">2</text>
<text x="166.9" y="56.2">1</text>
<text x="173.2" y="58.7">2</text>
<text x="200.9" y="59">7</text>
<text x="205" y="55.2">B5</text>
<text x="241.3" y="55.2">A2</text>
<text x="246.9" y="59">20</text>
<text x="29.4" y="61.7">4</text>
<text x="34.8" y="61.7">3</text>
<text x="58.7" y="61.7">4</text>
<text x="64" y="61.7">3</text>
<text x="87.9" y="61.7">4</text>
<text x="93.2" y="61.7">3</text>
<text x="117.1" y="61.7">4</text>
<text x="122.4" y="61.7">3</text>
<text x="166.9" y="61.3">3</text>
<text x="200.9" y="64.1">8</text>
<text x="205" y="60.2">B6</text>
<text x="205" y="65.3">B7</text>
<text x="241.3" y="65.3">A0</text>
<text x="241.3" y="60.2">A1</text>
<text x="246.9" y="64.1">19</text>
<text x="200.9" y="69.1">9</text>
<text x="205" y="70.4">GND</text>
<text x="239" y="70.4">GND</text>
<text x="246.9" y="69.1">18</text>
<text x="166.9" y="75.2">1</text>
<text x="173.2" y="77.8">2</text>
<text x="199.6" y="74.2">10</text>
<text x="205" y="75.5">VCC</text>
<text x="239.2" y="75.5">VCC</text>
<text x="246.9" y="74.2">17</text>
<text x="166.9" y="80.3">3</text>
<text x="212.6" y="81.5" transform="rotate(-90 212.6 81.5)">INTB</text>
<text x="217.7" y="81.5" transform="rotate(-90 217.7 81.5)">INTA</text>
<text x="222.8" y="81.5" transform="rotate(-90 222.8 81.5)">SCL</text>
<text x="227.9" y="81.5" transform="rotate(-90 227.9 81.5)">SDA</text>
<text x="233" y="81.5" transform="rotate(-90 233 81.5)">GND</text>
<text x="238" y="81.5" transform="rotate(-90 238 81.5)">VCC</text>
<text x="211.4" y="86.9" transform="rotate(-90 211.4 86.9)">11</text>
<text x="216.5" y="86.9" transform="rotate(-90 216.5 86.9)">12</text>
<text x="221.5" y="86.9" transform="rotate(-90 221.5 86.9)">13</text>
<text x="226.6" y="86.9" transform="rotate(-90 226.6 86.9)">14</text>
<text x="231.7" y="86.9" transform="rotate(-90 231.7 86.9)">15</text>
<text x="236.8" y="86.9" transform="rotate(-90 236.8 86.9)">16</text>
<text x="117.1" y="101.7" transform="rotate(-90 117.1 101.7)">8</text>
<text x="156.5" y="101.7" transform="rotate(-90 156.5 101.7)">8</text>
<text x="112.6" y="103.7">1</text>
<text x="112.6" y="106.2">2</text>
<text x="115" y="104.9">1</text>
<text x="115" y="107.5">2</text>
<text x="118.4" y="104.1" transform="rotate(-90 118.4 104.1)">8</text>
<text x="152" y="103.7">1</text>
<text x="152" y="106.2">2</text>
<text x="154.4" y="104.9">1</text>
<text x="154.4" y="107.5">2</text>
<text x="157.8" y="104.1" transform="rotate(-90 157.8 104.1)">8</text>
<text x="112.6" y="108.7">3</text>
<text x="112.6" y="111.3">4</text>
<text x="112.6" y="113.8">5</text>
<text x="115" y="110">3</text>
<text x="115" y="112.5">4</text>
<text x="152" y="108.7">3</text>
<text x="152" y="111.3">4</text>
<text x="152" y="113.8">5</text>
<text x="154.4" y="110">3</text>
<text x="154.4" y="112.5">4</text>
<text x="264.4" y="113.6">1</text>
<text x="112.6" y="116.4">6</text>
<text x="115" y="115.1">5</text>
<text x="115" y="117.6">6</text>
<text x="118.4" y="118.7" transform="rotate(-90 118.4 118.7)">7</text>
<text x="152" y="116.4">6</text>
<text x="154.4" y="115.1">5</text>
<text x="154.4" y="117.6">6</text>
<text x="157.8" y="118.7" transform="rotate(-90 157.8 118.7)">7</text>
<text x="264.4" y="118.7">2</text>
<text x="268.5" y="114.9">VCC</text>
<text x="268.5" y="119.9">GND</text>
<text x="35.8" y="121.2">1</text>
<text x="39.9" y="122.5">GND</text>
<text x="54.6" y="122.5">3V3</text>
<text x="61.5" y="121.2">15</text>
<text x="117.1" y="121" transform="rotate(-90 117.1 121)">7</text>
<text x="156.5" y="121" transform="rotate(-90 156.5 121)">7</text>
<text x="264.4" y="123.7">3</text>
<text x="268.5" y="125">SCL</text>
<text x="35.8" y="126.3">2</text>
<text x="35.8" y="131.4">3</text>
<text x="39.9" y="127.6">GND</text>
<text x="53.7" y="127.6">IO01</text>
<text x="61.5" y="126.3">16</text>
<text x="61.5" y="131.4">17</text>
<text x="264.4" y="128.8">4</text>
<text x="268.5" y="130.1">SDA</text>
<text x="35.8" y="136.4">4</text>
<text x="39.9" y="132.6">IO46</text>
<text x="39.9" y="137.7">IO45</text>
<text x="53.7" y="132.6">IO02</text>
<text x="53.7" y="137.7">IO03</text>
<text x="61.5" y="136.4">18</text>
<text x="35.8" y="141.5">5</text>
<text x="39.9" y="142.8">IO44</text>
<text x="53.7" y="142.8">IO10</text>
<text x="61.5" y="141.5">19</text>
<text x="190.8" y="138.7" transform="rotate(-90 190.8 138.7)">5</text>
<text x="193.3" y="138.7" transform="rotate(-90 193.3 138.7)">1</text>
<text x="198.4" y="138.7" transform="rotate(-90 198.4 138.7)">2</text>
<text x="203.5" y="138.7" transform="rotate(-90 203.5 138.7)">3</text>
<text x="206" y="138.7" transform="rotate(-90 206 138.7)">4</text>
<text x="35.8" y="146.6">6</text>
<text x="39.9" y="147.9">IO43</text>
<text x="53.7" y="147.9">IO11</text>
<text x="61.5" y="146.6">20</text>
<text x="149.4" y="148.3" transform="rotate(-90 149.4 148.3)">2</text>
<text x="162.1" y="148.3" transform="rotate(-90 162.1 148.3)">2</text>
<text x="219.3" y="148.1">1</text>
<text x="221.7" y="149.4">+</text>
<text x="225.1" y="146.2" transform="rotate(-90 225.1 146.2)">4</text>
<text x="226.4" y="148.5" transform="rotate(-90 226.4 148.5)">4</text>
<text x="35.8" y="151.7">7</text>
<text x="39.9" y="153">IO42</text>
<text x="53.7" y="153">IO12</text>
<text x="61.5" y="151.7">21</text>
<text x="149.4" y="154.7" transform="rotate(-90 149.4 154.7)">1</text>
<text x="162.1" y="154.7" transform="rotate(-90 162.1 154.7)">1</text>
<text x="219.3" y="150.6">2</text>
<text x="221.7" y="151.9">-</text>
<text x="225.1" y="155.3" transform="rotate(-90 225.1 155.3)">3</text>
<text x="226.4" y="153" transform="rotate(-90 226.4 153)">3</text>
<text x="35.8" y="156.8">8</text>
<text x="35.8" y="161.8">9</text>
<text x="39.9" y="158">IO41</text>
<text x="53.7" y="158">IO13</text>
<text x="61.5" y="156.8">22</text>
<text x="61.5" y="161.8">23</text>
<text x="34.5" y="166.9">10</text>
<text x="39.9" y="163.1">IO40</text>
<text x="53.7" y="163.1">IO14</text>
<text x="61.5" y="166.9">24</text>
<text x="34.5" y="172">11</text>
<text x="39.9" y="168.2">GND</text>
<text x="39.9" y="173.3">GND</text>
<text x="53.5" y="173.3">GND</text>
<text x="53.7" y="168.2">IO15</text>
<text x="61.5" y="172">25</text>
<text x="34.5" y="177.1">12</text>
<text x="39.9" y="178.4">3V3</text>
<text x="55.8" y="178.4">5V</text>
<text x="61.5" y="177.1">26</text>
<text x="34.5" y="182.2">13</text>
<text x="39.9" y="183.4">3V3</text>
<text x="55.8" y="183.4">5V</text>
<text x="61.5" y="182.2">27</text>
<text x="34.5" y="187.2">14</text>
<text x="39.9" y="188.5">IO39</text>
<text x="53.7" y="188.5">IO16</text>
<text x="61.5" y="187.2">28</text>
</g>
<g font-size="1.6" fill="#000080">
<text x="168.7" y="14.7">SW4</text>
<text x="168.7" y="35">SW3</text>
<text x="168.7" y="55.3">SW5</text>
<text x="168.7" y="74.4">SW6</text>
<text x="153.4" y="150.6">BT2</text>
<text x="166.1" y="150.6">BT1</text>
</g>
</svg>
